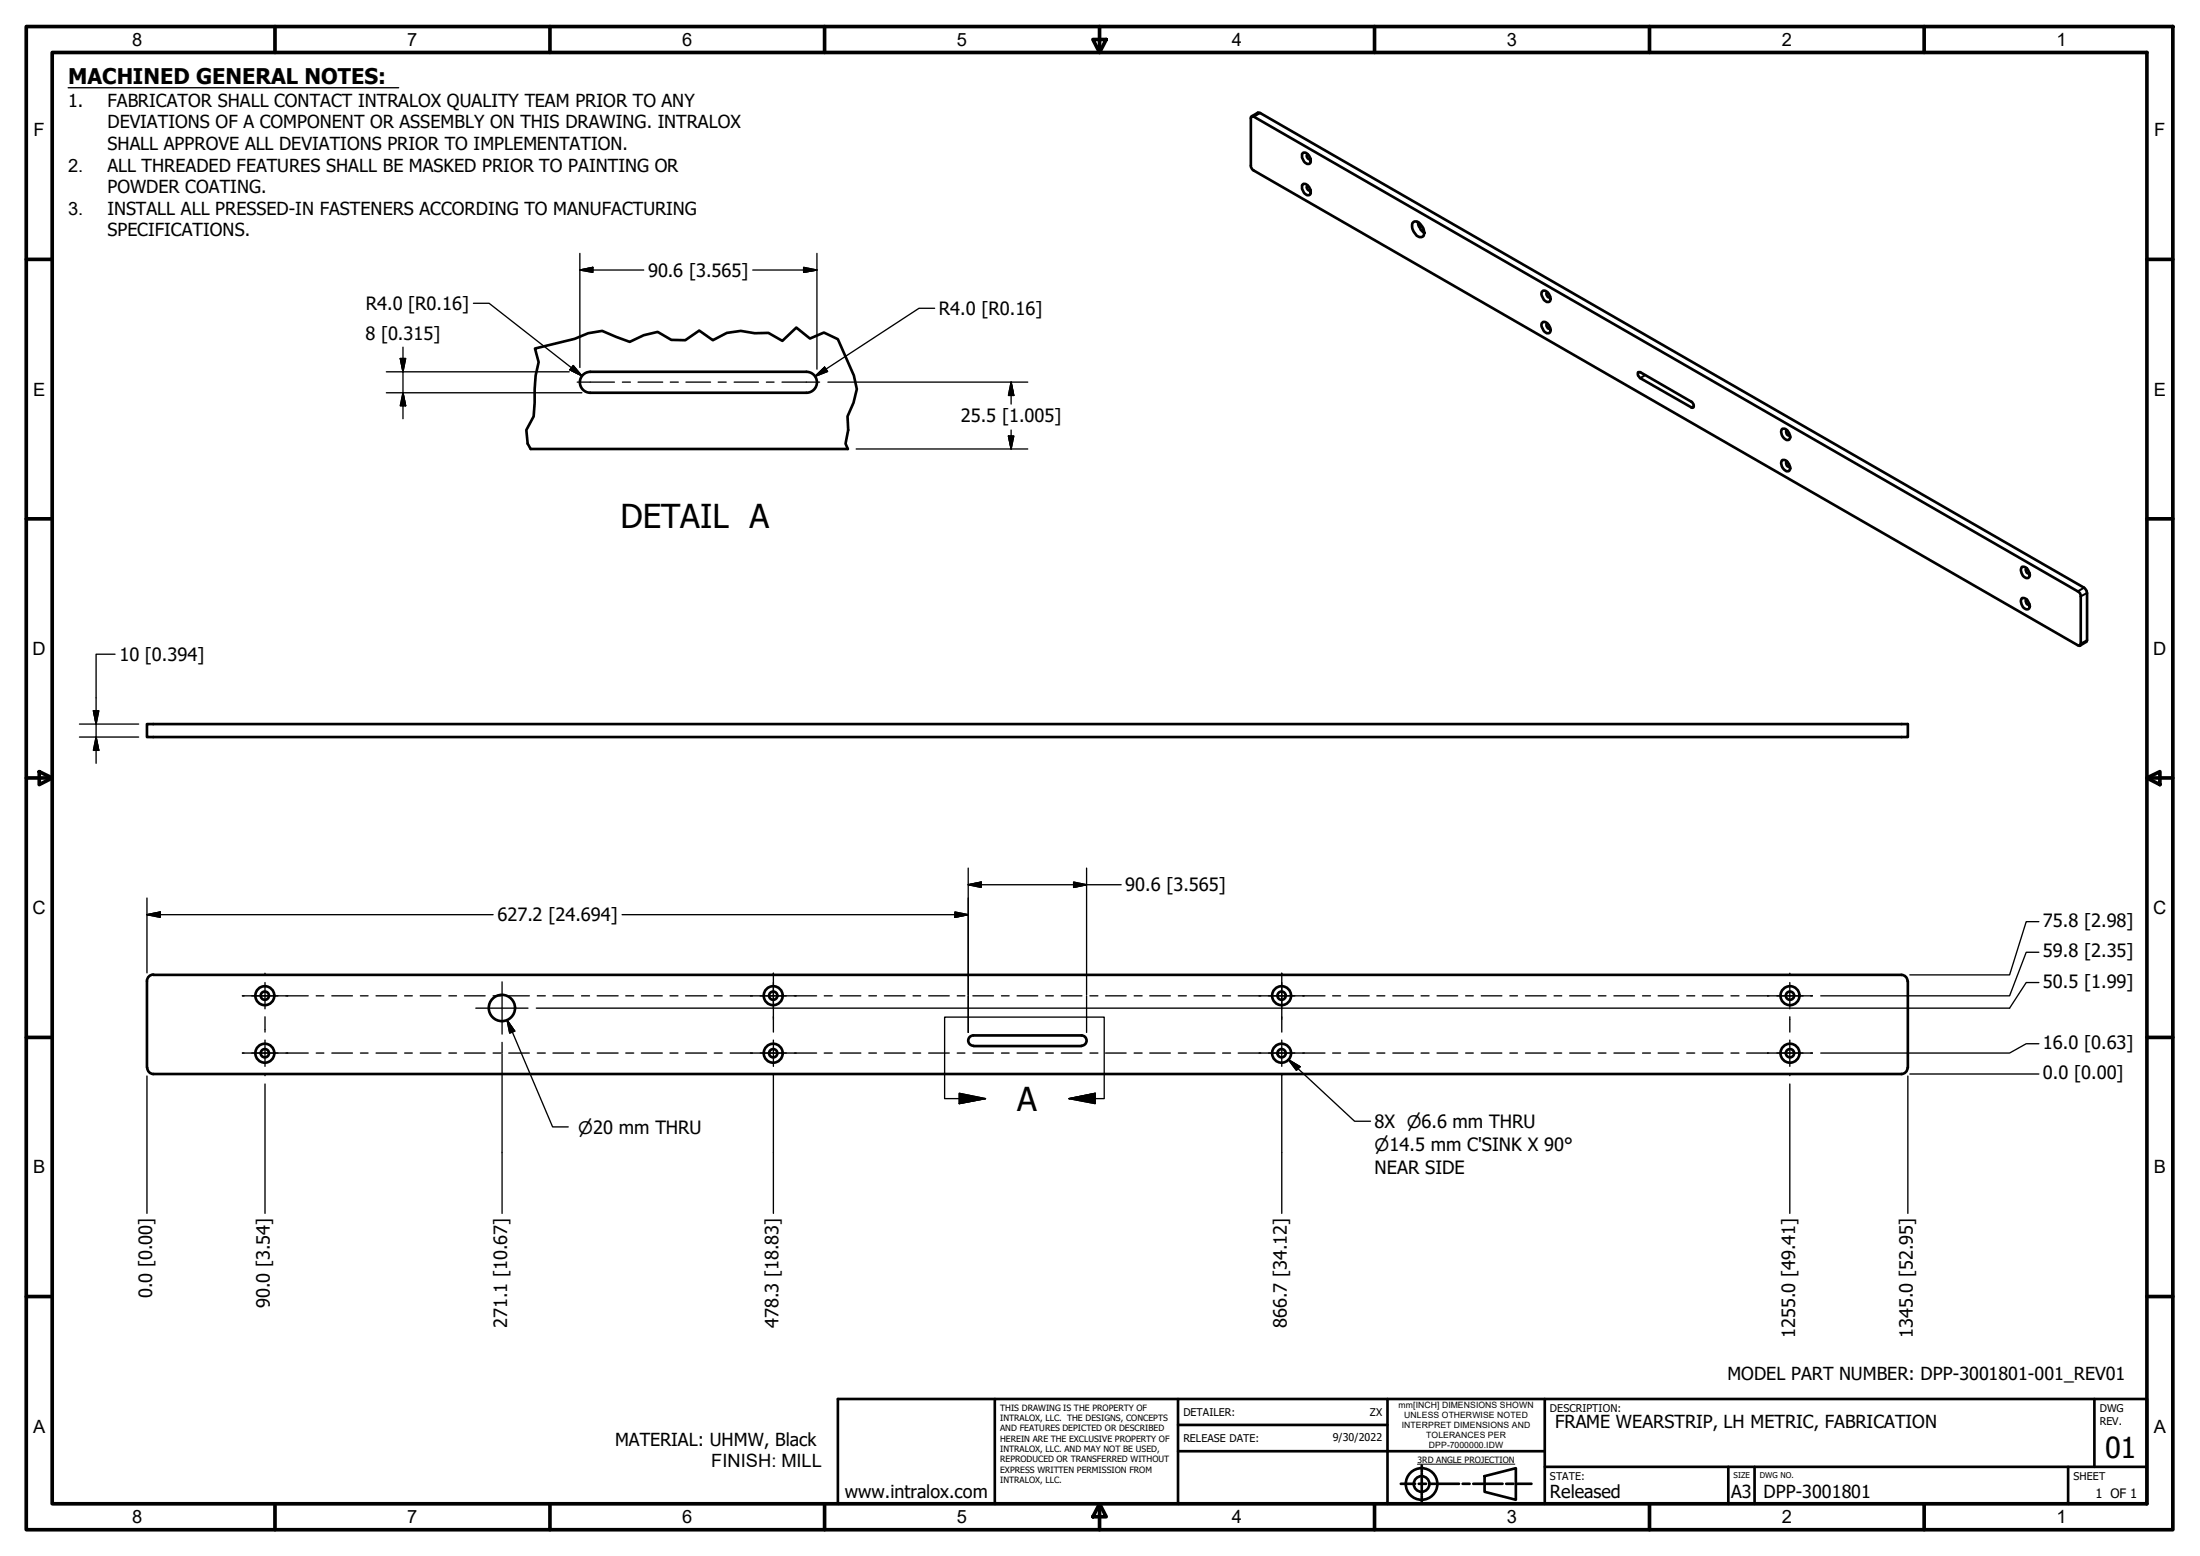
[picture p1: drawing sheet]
<svg xmlns="http://www.w3.org/2000/svg" width="420mm" height="297mm" viewBox="0 0 420 297" stroke-linecap="round" stroke-linejoin="round" font-family="sans-serif">
<!-- layer: Visible (ISO) -->
<g fill="none" stroke="#000" stroke-width=".51">
<path d="M239.5 22.3l-.4-.2-.2 .3v9.2M239.5 32.6l157.3 90.6M240.2 21.5l.5 .1M248.7 29.4a.78 .78 0 0 1 1.3 .3 1.1 1.1 0 0 1 0 1.6 1.51 1.51 0 0 1-1.3-1.9zM248.7 35.4a.78 .78 0 0 1 1.3 .3 1.1 1.1 0 0 1 0 1.6 1.51 1.51 0 0 1-1.3-1.9zM249.7 29.4a.54 .54 0 0 0 0 .7 .54 .54 0 0 0 .6 .2M249.7 35.4a.54 .54 0 0 0 0 .7 .54 .54 0 0 0 .6 .2M270.8 42.4a2.86 2.86 0 0 0 1.2 2 .85 .85 0 0 1-.7 .9 .85 .85 0 0 1-.9-.5 1.97 1.97 0 0 1-.5-2.3 1.02 1.02 0 0 1 1.6 .5l.3 .6 .2 .8M294.4 55.7a.78 .78 0 0 1 1.4 .4 1.1 1.1 0 0 1 0 1.5 1.51 1.51 0 0 1-1.4-1.9zM295.5 55.8a.56 .56 0 0 0-.1 .6 .56 .56 0 0 0 .6 .4v-.1M154 71h-41.3a2 2 0 0 0-2 2 2 2 0 0 0 2 2h41.3M154 71a2 2 0 0 1 2 2 2 2 0 0 1-2 2"/>
<path d="M294.4 61.7a.78 .78 0 0 1 1.4 .3 1.1 1.1 0 0 1 0 1.6 1.51 1.51 0 0 1-1.4-1.9zM295.5 61.8a.56 .56 0 0 0-.1 .6 .56 .56 0 0 0 .6 .3M313.2 71h-.3l-.1 .2 .1 .5 .3 .5M101.3 85.7h60.6M340.3 87.9a.98 .98 0 0 1 1.4 .7l.1 .3a.64 .64 0 0 1 0 1 .64 .64 0 0 1-1-.2 1.6 1.6 0 0 1-.5-1.8zM340.4 81.8a1.5 1.5 0 0 1 1.3 2.1 1.37 1.37 0 0 1-1.5-1.6zM341.3 82.2a.59 .59 0 0 0-.2 .6 .59 .59 0 0 0 .5 .4l.2-.2M341.3 88.1a.59 .59 0 0 0-.2 .6 .59 .59 0 0 0 .5 .4l.2-.1M386.1 108.3a.94 .94 0 0 1 1.3 .7 .75 .75 0 0 1 .3 .8 .75 .75 0 0 1-.7 .5 1.63 1.63 0 0 1-.9-2zM386.2 114.2a1.51 1.51 0 0 1 1.3 1.9 .82 .82 0 0 1-1.3-.5l-.2-.7zM387.1 108.5a.59 .59 0 0 0-.2 .6 .59 .59 0 0 0 .5 .4l.2-.1M387.1 114.5a.59 .59 0 0 0-.2 .6 .59 .59 0 0 0 .5 .4l.2-.1"/>
<path d="M396.8 112.9l.5 .4 .1 .4v9.2M398 112.2l.5 .6 .1 .4v9l-.2 .3M28.1 138.2h336.3v2.5h-336.3zM28.1 187.3v16.5M29.3 186.1h333.9M29.3 186a1.24 1.24 0 0 0-1.2 1.3M185.9 199.6a.98 .98 0 0 1-1-1 .98 .98 0 0 1 1-.9h20.7a.98 .98 0 0 1 .9 1 .98 .98 0 0 1-1 .9M185.9 199.7h20.7M363.1 186.1a1.17 1.17 0 0 1 1.2 1.2M364.4 187.3v16.5M28.1 203.9a1.17 1.17 0 0 0 1.2 1.1M29.3 205h333.9"/>
<path d="M364.3 203.9a1.17 1.17 0 0 1-1.2 1.1"/>
<circle cx="50.6" cy="190.1" r="1.81"/>
<circle cx="50.6" cy="190.1" r=".79"/>
<circle cx="95.9" cy="192.4" r="2.51"/>
<circle cx="147.7" cy="190.1" r="1.81"/>
<circle cx="147.7" cy="190.1" r=".79"/>
<circle cx="244.8" cy="190.1" r="1.81"/>
<circle cx="244.8" cy="190.1" r=".79"/>
<circle cx="341.9" cy="190.1" r="1.81"/>
<circle cx="341.9" cy="190.1" r=".79"/>
<circle cx="50.6" cy="201.1" r="1.81"/>
<circle cx="50.6" cy="201.1" r=".79"/>
<circle cx="147.7" cy="201.1" r="1.81"/>
<circle cx="147.7" cy="201.1" r=".79"/>
<circle cx="244.8" cy="201.1" r="1.81"/>
<circle cx="244.8" cy="201.1" r=".79"/>
<circle cx="341.9" cy="201.1" r="1.81"/>
<circle cx="341.9" cy="201.1" r=".79"/>
</g>
<!-- layer: Visible Narrow (ISO) -->
<path d="M240.7 21.6l-1.2 .7M314.2 71.6l-1 .6M323.5 77.5l-.5 .3M398 112.2l-1.2 .7M398.6 113.2l-1.2 .6M398.6 122.2l-1.2 .7" fill="none" stroke="#000" stroke-width=".38"/>
<path d="M238.9 31.6l.2 .7 .4 .3M239.5 22.3l157.3 90.6M240.2 21.5l-1.1 .7M240.7 21.6l157.3 90.6M313.2 71l9.8 5.7a.71 .71 0 0 1 .3 1.1l-10.1-5.6M397.4 122.9l-.1 .3h-.5M398.4 122.5l-1.1 .7" fill="none" stroke="#000" stroke-width=".51"/>
<!-- layer: Break Line (ISO) -->
<path d="M101.3 85.7l-.5-1-.3-2.6 1.4-2.6 .4-7.8 .6-2.6-.7-2.6 7.5-1.8 2.6-1.1 2.7-.4 5.3 2.1 2.6-1.3 2.7-.6 2.6 1.5h2.7l2.6-1.8 2.6 1.8 2.7-1.4 2.7-.3 2.6 .4 2.6-.1 2.7 1.6 2.7-2.6 2.6 2.1 2.7-1.1 2.6 1.3 3.1 6.9 .5 2.6-.6 2.6-1.1 2.6 .1 2.6-.5 2.6 .4 1" fill="none" stroke="#000" stroke-width=".51"/>
<!-- layer: Detail Boundary (ISO) -->
<path d="M183.2 208.7l5 1-5 1zM188.2 209.7h-7.8v-15.5h30.5v15.5h-6.7M204.2 209.7l5-1v2z" fill="none" stroke="#000" stroke-width=".25"/>
<path d="M183.2 210.7l5-1zM183.2 208.7l5 1-5 1zM204.2 209.7l5-1zM204.2 209.7l5-1v2z" fill="#000" stroke="#000" stroke-width=".25"/>
<!-- layer: Border (ISO) -->
<g fill="none" stroke="#000" stroke-width=".7">
<path d="M5 5.1h410v286.9h-410zM10 10h400v277.1h-400zM52.5 5.1v4.9M105 5.1v4.9M157.5 5.1v4.9M208.7 7.5h2.6l-1.3 2.5zM210 5.1v4.9M262.5 5.1v4.9M315 5.1v4.9M367.5 5.1v4.9M5 49.5h5M410 49.5h5"/>
<path d="M5 99h5M410 99h5M5 148.5h5M7.5 147.3l2.5 1.2-2.5 1.3zM410 148.5l2.5-1.2v2.5zM410 148.5h5M5 198h5M410 198h5M5 247.5h5M410 247.5h5M52.5 287.1v4.9M105 287.1v4.9"/>
<path d="M157.5 287.1v4.9M210 287.1l1.3 2.4h-2.6zM210 287.1v4.9M262.5 287.1v4.9M315 287.1v4.9M367.5 287.1v4.9"/>
</g>
<!-- layer: Title (ISO) -->
<g fill="none" stroke="#000" stroke-width=".51">
<path d="M160 267.1h250v20h-250zM190 267.1v20M225 277h70M225 272h40M225 267.1v20M265 267.1v20M271.5 279.8v1.2M295 267.1v20M400 267.1v12.9M267.5 283.3h2.8M271 283.3h1.4M271.5 281.2v.6"/>
<path d="M271.5 282.1v2.4M271.5 284.7v.7M271.5 285.6v1.2M273 283.3h5.6M279.3 283.3h1.4M281.4 283.3h5.6M283.5 281.8l6-1.5v6l-6-1.5zM287.7 283.3h1.4M289.8 283.3h2.7M295 280h115M330.1 280v7.1M335.1 280v7.1"/>
<path d="M395 280v7.1"/>
<circle cx="271.5" cy="283.3" r="3"/>
<circle cx="271.5" cy="283.3" r="1.49"/>
</g>
<path d="M270.7 279.5h18.6" fill="none" stroke="#000" stroke-width=".19"/>
<!-- layer: Symbol (ISO) -->
<path d="M13 16.7h63.1M96.8 194.7l1.5 2.1-1 .4zM96.8 194.7l8.7 20.4h3M246.1 202.3l2.2 1.3-.7 .7zM246.1 202.3l12.6 11.7h3" fill="none" stroke="#000" stroke-width=".25"/>
<!-- layer: Center Mark (ISO) -->
<path d="M46.3 190.1h8.6M90.9 192.5h9.9M95.9 187.4v10M143.4 190.1h8.6M147.7 185.8v8.6M240.5 190.1h8.5M244.8 185.8v8.6M337.6 190.1h8.5M46.3 201h8.6M143.4 201h8.6M240.5 201h8.5M337.6 201h8.5" fill="none" stroke="#000" stroke-width=".25"/>
<!-- layer: Centerline (ISO) -->
<g fill="none" stroke="#000" stroke-width=".25">
<path d="M110.2 72.9h7.1M118.9 72.9h1.5M121.9 72.9h4.7M128 72.9h1.5M131 72.9h4.7M137.2 72.9h1.5M140.2 72.9h4.6M146.4 72.9h1.4M149.4 72.9h7.1M46.3 190.1h.3M48.1 190.1h5M50.6 194.1v2.9"/>
<path d="M50.6 185.8v.3M50.6 187.6v5M50.6 198.6v5M54.6 190.1h4.3M60.4 190.1h1.4M63.4 190.1h3.9M68.8 190.1h1.5M71.8 190.1h4M77.3 190.1h1.4M80.3 190.1h3.9M85.7 190.1h1.5M88.7 190.1h3.9"/>
<path d="M94.2 190.1h1.5M97.2 190.1h3.9M102.6 190.1h1.5M105.6 190.1h3.9M111.1 190.1h1.5M114 190.1h4M119.5 190.1h1.5M122.5 190.1h4M128 190.1h1.5M130.9 190.1h4M136.4 190.1h1.5M139.4 190.1h4.3"/>
<path d="M145.2 190.1h5M147.7 194.1v2.9M147.7 185.8v.3M147.7 187.6v5M147.7 198.6v5M151.7 190.1h4.3M157.4 190.1h1.5M160.5 190.1h3.9M165.9 190.1h1.5M168.9 190.1h3.9M174.4 190.1h1.4M177.4 190.1h3.9"/>
<path d="M182.8 190.1h1.5M185.8 190.1h3.9M191.3 190.1h1.4M194.2 190.1h4M199.7 190.1h1.5M202.7 190.1h3.9M208.2 190.1h1.5M211.1 190.1h4M216.6 190.1h1.5M219.6 190.1h3.9M225 190.1h1.6M228 190.1h4"/>
<path d="M233.5 190.1h1.5M236.5 190.1h4.3M242.3 190.1h5M244.8 194.1v2.9M244.8 185.8v.3M244.8 187.6v5M244.8 198.6v5M248.8 190.1h4.2M254.5 190.1h1.5M257.6 190.1h3.9M263 190.1h1.5M266 190.1h3.9"/>
<path d="M271.4 190.1h1.5M274.4 190.1h4M279.9 190.1h1.5M282.9 190.1h3.9M288.4 190.1h1.4M291.3 190.1h4M296.8 190.1h1.5M299.8 190.1h3.9M305.2 190.1h1.5M308.2 190.1h4M313.7 190.1h1.5M316.7 190.1h3.9"/>
<path d="M322.1 190.1h1.6M325.1 190.1h4M330.6 190.1h1.5M333.6 190.1h4.2M339.3 190.1h5.1M341.8 194.1v2.9M341.8 185.8v.3M341.8 187.6v5M341.8 198.6v5M345.8 190.1h.3M46.3 201h.3M48.1 201h5"/>
<path d="M50.6 205v.3M54.6 201h4.3M60.4 201h1.4M63.4 201h3.9M68.8 201h1.5M71.8 201h4M77.3 201h1.4M80.3 201h3.9M85.7 201h1.5M88.7 201h3.9M94.2 201h1.5M97.2 201h3.9"/>
<path d="M102.6 201h1.5M105.6 201h3.9M111.1 201h1.5M114 201h4M119.5 201h1.5M122.5 201h4M128 201h1.5M130.9 201h4M136.4 201h1.5M139.4 201h4.3M145.2 201h5M147.7 205v.3"/>
<path d="M151.7 201h4.3M157.4 201h1.5M160.5 201h3.9M165.9 201h1.5M168.9 201h3.9M174.4 201h1.4M177.4 201h3.9M182.8 201h1.5M185.8 201h3.9M191.3 201h1.4M194.2 201h4M199.7 201h1.5"/>
<path d="M202.7 201h3.9M208.2 201h1.5M211.1 201h4M216.6 201h1.5M219.6 201h3.9M225 201h1.6M228 201h4M233.5 201h1.5M236.5 201h4.3M242.3 201h5M244.8 205v.3M248.8 201h4.2"/>
<path d="M254.5 201h1.5M257.6 201h3.9M263 201h1.5M266 201h3.9M271.4 201h1.5M274.4 201h4M279.9 201h1.5M282.9 201h3.9M288.4 201h1.4M291.3 201h4M296.8 201h1.5M299.8 201h3.9"/>
<path d="M305.2 201h1.5M308.2 201h4M313.7 201h1.5M316.7 201h3.9M322.1 201h1.6M325.1 201h4M330.6 201h1.5M333.6 201h4.2M339.3 201h5.1M341.8 205v.3M345.8 201h.3"/>
</g>
<!-- layer: Dimension (ISO) -->
<g fill="none" stroke="#000" stroke-width=".25">
<path d="M90.4 57.9h3l17.7 13.8M110.7 51.5l2.5-.5v1zM110.7 51.5h12.2M110.7 48.4v21.8M143.8 51.5h12.2M153.5 51l2.5 .5-2.5 .5zM156 48.4v22.1M178.5 58.9h-3l-19.9 13M73.8 75h37.3M73.8 71h34.9M76.5 68.4h1l-.5 2.6zM77 75l.5 2.5h-1z"/>
<path d="M77 66.3v13.6M109.5 69.8l1.6 1.9-2.3-1.1zM155.6 71.9l1.9-1.8 .6 .8zM158.1 72.9h38.2M193.1 72.9l.5 2.6h-1zM193.1 72.9v4.2M163.5 85.7h32.8M192.6 83.2h1l-.5 2.5zM193.1 82.1v3.6M15.2 138.2h11.3M17.8 135.7h1.1l-.5 2.5zM22 124.9h-3.6v20.8"/>
<path d="M15.2 140.7h11.3M18.4 140.7l.5 2.5h-1.1zM28.1 174.6l2.5-.5v1zM28.1 174.6h66.1M28.1 171.4v14.3M118.8 174.6h66.1M182.4 174.1l2.5 .5-2.5 .5zM184.9 168.9l2.5-.5v1zM184.9 165.7v24.3M184.9 168.9h29.2M205 168.4l2.5 .5-2.5 .5zM207.5 165.7v24.3"/>
<path d="M389.4 175.9h-2.4l-3.2 10.2h-19.1M95.9 199v2M102.4 192.5h45.2M147.8 192.5h96.9M184.9 190.2v6.9M207.5 190.2v6.9M244.9 192.5h96.9M389.4 199.2h-2.4l-3.2 1.8h-36.1M389.4 187.6h-2.4l-3.2 4.9h-41.9M389.4 181.8h-2.4l-3.2 8.3h-36.1M28.1 205.4v26.2M50.6 206.9v24.7"/>
<path d="M95.9 201.2v30.4M147.7 205.3v26.3M244.8 205.3v26.3M341.8 206.9v24.7M364.4 205.4v26.2M364.7 205h24.7"/>
</g>
<!-- layer: Symbol (ISO) -->
<path d="M96.8 194.7l1.5 2.1zM96.8 194.7l1.5 2.1-1 .4zM246.1 202.3l2.2 1.3zM246.1 202.3l2.2 1.3-.7 .7z" fill="#000" stroke="#000" stroke-width=".25"/>
<!-- layer: Dimension (ISO) -->
<g fill="#000" stroke="#000" stroke-width=".25">
<path d="M110.7 51.5l2.5-.5zM110.7 51.5l2.5-.5v1zM153.5 52l2.5-.5zM153.5 51l2.5 .5-2.5 .5zM76.5 68.4l.5 2.6zM76.5 68.4h1l-.5 2.6zM77 75l.5 2.5zM77 75l.5 2.5h-1zM108.8 70.6l2.3 1.1zM109.5 69.8l1.6 1.9-2.3-1.1zM155.6 71.9l1.9-1.8zM155.6 71.9l1.9-1.8 .6 .8z"/>
<path d="M193.1 72.9l.5 2.6zM193.1 72.9l.5 2.6h-1zM192.6 83.2l.5 2.5zM192.6 83.2h1l-.5 2.5zM17.8 135.7l.6 2.5zM17.8 135.7h1.1l-.5 2.5zM18.4 140.7l.5 2.5zM18.4 140.7l.5 2.5h-1.1zM28.1 174.6l2.5-.5zM28.1 174.6l2.5-.5v1zM182.4 175.1l2.5-.5zM182.4 174.1l2.5 .5-2.5 .5z"/>
<path d="M184.9 168.9l2.5-.5zM184.9 168.9l2.5-.5v1zM205 169.4l2.5-.5zM205 168.4l2.5 .5-2.5 .5z"/>
</g>
<g font-size="6.3">
<text x="118.5" y="100.8">DETAIL A</text>
<text x="194.2" y="212">A</text>
</g>
<text font-size="5.5" x="402" y="278.2">01</text>
<text font-size="4.1" x="13" y="16.1">MACHINED GENERAL NOTES:</text>
<g font-size="3.5">
<text x="25.3" y="8.7">8</text>
<text x="77.8" y="8.7">7</text>
<text x="130.3" y="8.7">6</text>
<text x="182.8" y="8.7">5</text>
<text x="235.3" y="8.8">4</text>
<text x="287.8" y="8.7">3</text>
<text x="340.3" y="8.8">2</text>
<text x="392.7" y="8.8">1</text>
<text x="6.4" y="26">F</text>
<text x="411.4" y="26">F</text>
<text x="13" y="32.8">2.</text>
<text x="13" y="41">3.</text>
<text x="123.8" y="52.8">90.6 [3.565]</text>
<text x="69.8" y="59.2">R4.0 [R0.16]</text>
<text x="69.8" y="64.8">8 [0.315]</text>
<text x="179.3" y="60.1">R4.0 [R0.16]</text>
<text x="6.3" y="75.6">E</text>
<text x="411.4" y="75.6">E</text>
<text x="183.5" y="80.6">25.5 [1.005]</text>
<text x="6.2" y="125">D</text>
<text x="411.2" y="125">D</text>
<text x="22.8" y="126.2">10 [0.394]</text>
<text x="214.9" y="170.2">90.6 [3.565]</text>
<text x="6.2" y="174.5">C</text>
<text x="95" y="175.9">627.2 [24.694]</text>
<text x="390.1" y="176.9">75.8 [2.98]</text>
<text x="411.2" y="174.5">C</text>
<text x="390.1" y="182.7">59.8 [2.35]</text>
<text x="390.1" y="188.6">50.5 [1.99]</text>
<text x="390.1" y="200.2">16.0 [0.63]</text>
<text x="390.1" y="206">0.0 [0.00]</text>
<text x="262.5" y="215.3">8X ⌀6.6 mm THRU</text>
<text x="6.3" y="224">B</text>
<text x="262.5" y="224.2">NEAR SIDE</text>
<text x="411.4" y="224">B</text>
<text x="29.1" y="247.8" transform="rotate(-90 29.1 247.8)">0.0 [0.00]</text>
<text x="51.6" y="249.7" transform="rotate(-90 51.6 249.7)">90.0 [3.54]</text>
<text x="96.8" y="253.5" transform="rotate(-90 96.8 253.5)">271.1 [10.67]</text>
<text x="148.7" y="253.5" transform="rotate(-90 148.7 253.5)">478.3 [18.83]</text>
<text x="245.7" y="253.5" transform="rotate(-90 245.7 253.5)">866.7 [34.12]</text>
<text x="342.8" y="255.4" transform="rotate(-90 342.8 255.4)">1255.0 [49.41]</text>
<text x="365.3" y="255.4" transform="rotate(-90 365.3 255.4)">1345.0 [52.95]</text>
<text x="6.3" y="273.5">A</text>
<text x="411.4" y="273.5">A</text>
<text x="135.8" y="280">FINISH: MILL</text>
<text x="25.3" y="290.8">8</text>
<text x="77.8" y="290.8">7</text>
<text x="130.3" y="290.8">6</text>
<text x="182.8" y="290.8">5</text>
<text x="235.3" y="290.8">4</text>
<text x="287.8" y="290.8">3</text>
<text x="340.3" y="290.8">2</text>
<text x="392.7" y="290.8">1</text>
</g>
<g font-size="3.4">
<text x="13" y="20.4">1.</text>
<text x="20.5" y="20.4">FABRICATOR SHALL CONTACT INTRALOX QUALITY TEAM PRIOR TO ANY</text>
<text x="20.5" y="24.5">DEVIATIONS OF A COMPONENT OR ASSEMBLY ON THIS DRAWING. INTRALOX</text>
<text x="20.5" y="28.6">SHALL APPROVE ALL DEVIATIONS PRIOR TO IMPLEMENTATION.</text>
<text x="20.5" y="32.8">ALL THREADED FEATURES SHALL BE MASKED PRIOR TO PAINTING OR</text>
<text x="20.5" y="36.9">POWDER COATING.</text>
<text x="20.5" y="41">INSTALL ALL PRESSED-IN FASTENERS ACCORDING TO MANUFACTURING</text>
<text x="20.5" y="45.1">SPECIFICATIONS.</text>
<text x="329.9" y="263.5">MODEL PART NUMBER: DPP-3001801-001_REV01</text>
<text x="297" y="272.6">FRAME WEARSTRIP, LH METRIC, FABRICATION</text>
<text x="117.5" y="276.1">MATERIAL: UHMW, Black</text>
<text x="161.4" y="286">www.intralox.com</text>
<text x="296" y="286">Released</text>
<text x="330.6" y="286">A3</text>
<text x="336.8" y="286">DPP-3001801</text>
</g>
<g font-size="3.3">
<text x="110.4" y="216.4">⌀20 mm THRU</text>
<text x="262.5" y="219.8">⌀14.5 mm C'SINK X 90°</text>
</g>
<text font-size="2.5" x="400.2" y="286">1 OF 1</text>
<g font-size="2">
<text x="296" y="269.5">DESCRIPTION:</text>
<text x="401" y="269.5">DWG</text>
<text x="226" y="270.3">DETAILER:</text>
<text x="226" y="275.3">RELEASE DATE:</text>
<text x="254.6" y="275.1">9/30/2022</text>
<text x="261.6" y="270.3">ZX</text>
<text x="401" y="272">REV.</text>
<text x="296" y="282.6">STATE:</text>
<text x="396" y="282.6">SHEET</text>
</g>
<g font-size="1.7">
<text x="191" y="269.3">THIS DRAWING IS THE PROPERTY OF</text>
<text x="267.1" y="268.8">mm[INCH] DIMENSIONS SHOWN</text>
<text x="191" y="271.3">INTRALOX, LLC. THE DESIGNS, CONCEPTS</text>
<text x="191" y="273.2">AND FEATURES DEPICTED OR DESCRIBED</text>
<text x="191" y="275.2">HEREIN ARE THE EXCLUSIVE PROPERTY OF</text>
<text x="267.7" y="272.7">INTERPRET DIMENSIONS AND</text>
<text x="268.2" y="270.7">UNLESS OTHERWISE NOTED</text>
<text x="272.4" y="274.5">TOLERANCES PER</text>
<text x="191" y="277.2">INTRALOX, LLC. AND MAY NOT BE USED,</text>
<text x="191" y="279.1">REPRODUCED OR TRANSFERRED WITHOUT</text>
<text x="191" y="281.1">EXPRESS WRITTEN PERMISSION FROM</text>
<text x="270.7" y="279.3">3RD ANGLE PROJECTION</text>
<text x="272.9" y="276.4">DPP-7000000.IDW</text>
<text x="191" y="283.1">INTRALOX, LLC.</text>
</g>
<g font-size="1.5">
<text x="331.1" y="282.2">SIZE</text>
<text x="336.1" y="282.2">DWG NO.</text>
</g>
</svg>
